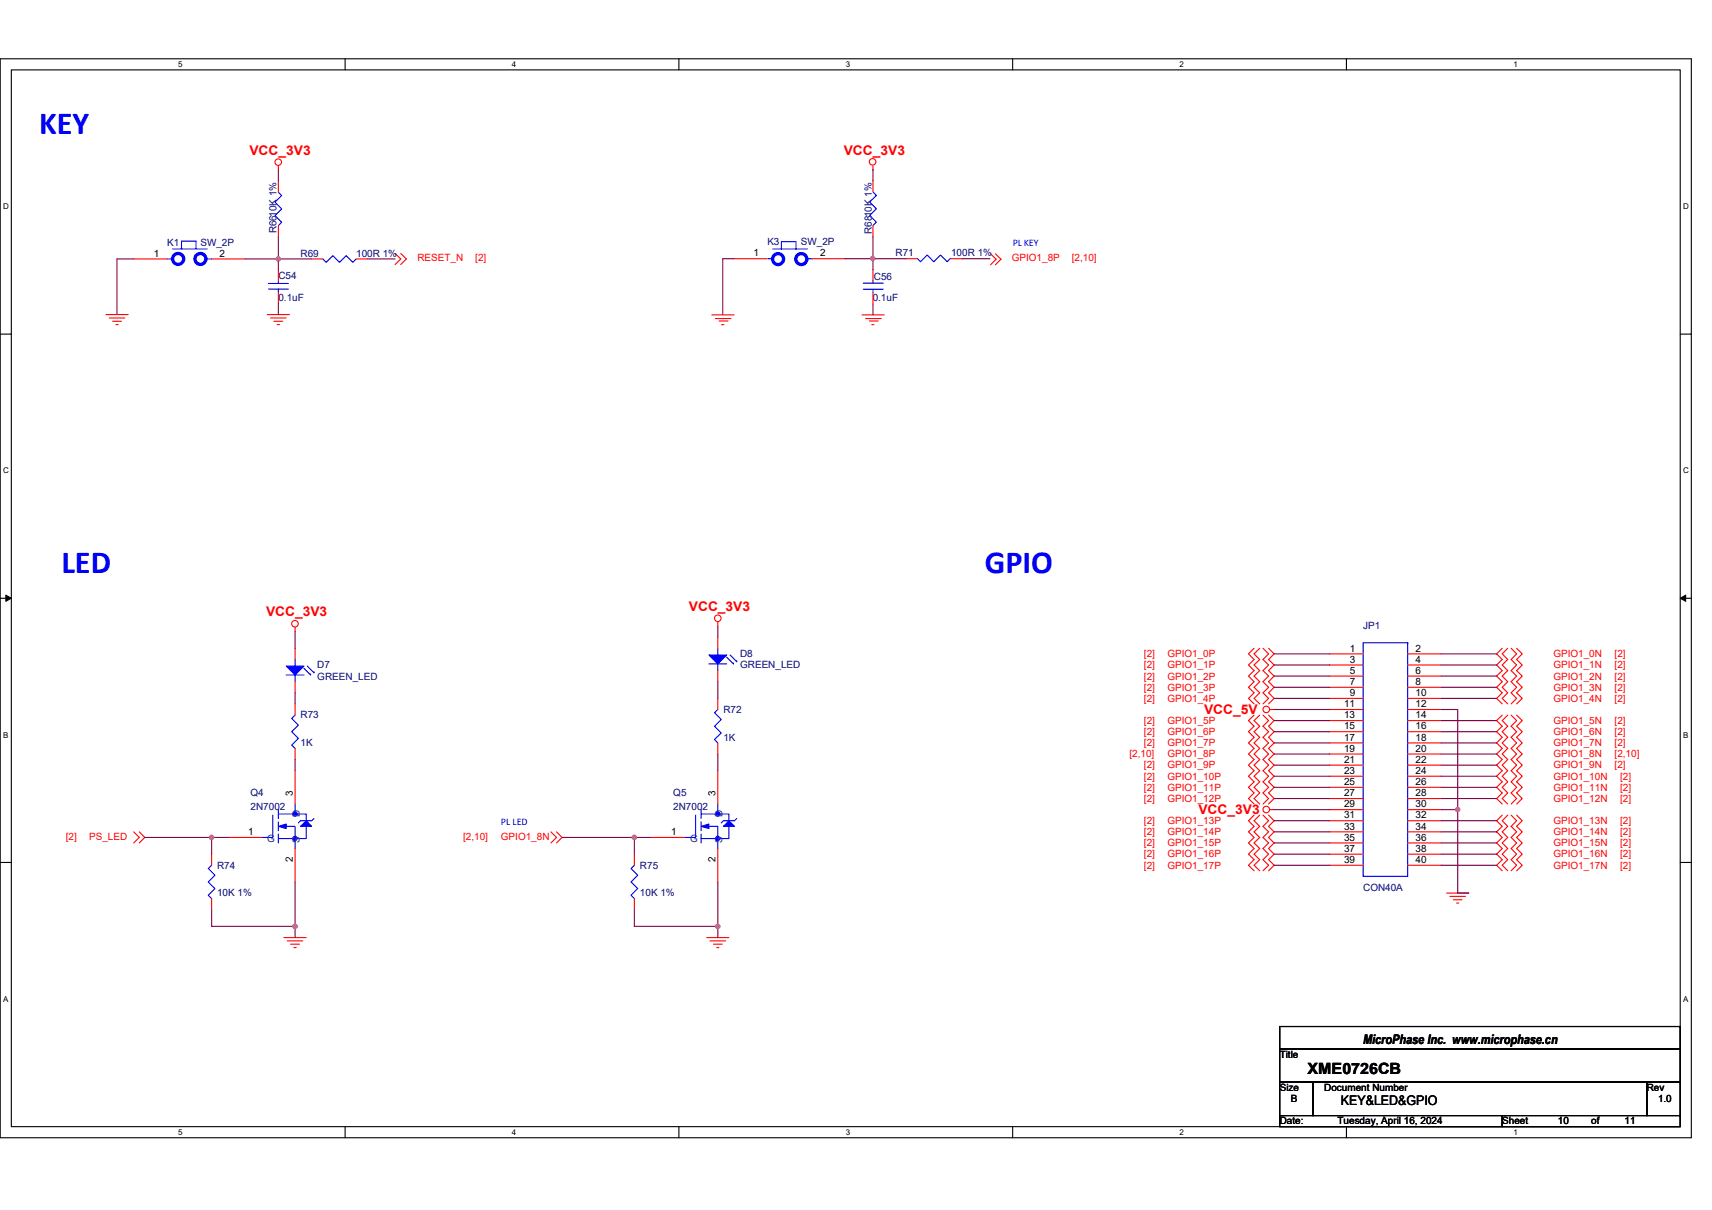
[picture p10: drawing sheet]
<svg xmlns="http://www.w3.org/2000/svg" width="297mm" height="210mm" viewBox="0 0 297 210" stroke-linecap="round" stroke-linejoin="round" font-family="sans-serif">
<path d="M0 10.2h293.5v187.2h-293.5zM2 12.1h289.5v183.4h-289.5z" fill="none" stroke="#000" stroke-width=".19"/>
<g fill="#fff">
<path d="M30.9 10.4h.8v1.6h-.8z"/>
<path d="M30.9 195.7h.8v1.6h-.8z"/>
</g>
<path d="M59.9 10.2v1.9M59.9 195.5v1.9" fill="none" stroke="#000" stroke-width=".19"/>
<g fill="#fff">
<path d="M88.8 10.4h.8v1.6h-.8z"/>
<path d="M88.8 195.7h.8v1.6h-.8z"/>
</g>
<path d="M117.8 10.2v1.9M117.8 195.5v1.9" fill="none" stroke="#000" stroke-width=".19"/>
<g fill="#fff">
<path d="M146.7 10.4h.8v1.6h-.8z"/>
<path d="M146.7 195.7h.8v1.6h-.8z"/>
</g>
<path d="M175.7 10.2v1.9M175.7 195.5v1.9" fill="none" stroke="#000" stroke-width=".19"/>
<g fill="#fff">
<path d="M204.7 10.4h.7v1.6h-.7z"/>
<path d="M204.7 195.7h.7v1.6h-.7z"/>
</g>
<path d="M233.6 10.2v1.9M233.6 195.5v1.9" fill="none" stroke="#000" stroke-width=".19"/>
<g fill="#fff">
<path d="M262.6 10.4h.7v1.6h-.7z"/>
<path d="M262.6 195.7h.7v1.6h-.7z"/>
<path d="M.5 35.1h1v1.5h-1z"/>
<path d="M292 35.1h1v1.5h-1z"/>
<path d="M.5 80.9h1v1.5h-1z"/>
<path d="M292 80.9h1v1.5h-1z"/>
</g>
<path d="M0 58h2M291.5 58h2" fill="none" stroke="#000" stroke-width=".19"/>
<g fill="#fff">
<path d="M.5 126.7h.9v1.6h-.9z"/>
<path d="M292 126.7h.9v1.6h-.9z"/>
</g>
<path d="M0 103.8h2M291.5 103.8h2" fill="none" stroke="#000" stroke-width=".19"/>
<path d="M1 103.3l1 .5-1 .6zM291.5 103.8l1-.5v1.1z" fill="#000" stroke="#000" stroke-width=".17"/>
<g fill="#fff">
<path d="M.5 172.6h.9v1.5h-.9z"/>
<path d="M292 172.6h.9v1.5h-.9z"/>
</g>
<g fill="none" stroke="#000" stroke-width=".19">
<path d="M0 149.7h2M291.5 149.7h2M222 178.1h69.5v3.9h-69.5zM291.5 178.1h.1M222 182h69.5v5.8h-69.5zM222 187.8h5.8v5.8h-5.8zM222 193.6h38.6v1.9h-38.6zM227.8 187.8h.1M227.8 187.8h57.9v5.8h-57.9zM260.6 193.6h30.9v1.9h-30.9zM260.6 193.6h.1M285.7 187.8h5.8v5.8h-5.8z"/>
<path d="M285.7 187.8h.1M291.5 182h.1M291.5 187.8h.1M291.5 193.6h.1"/>
</g>
<g fill="none" stroke="#f00" stroke-width=".19">
<path d="M48.3 28.7v.8M48.3 31.4v2M48.3 39.2v1.9M151.5 28.8v.8M151.5 31.3v2M151.5 39.2v1.9M18.4 54.6h3.8M19 55.2h2.7M19.5 55.8h1.6M20.1 56.3h.4M23.2 44.9h5.8M36.7 44.9h5.8"/>
<path d="M46.4 54.6h3.8M46.9 55.2h2.8M47.5 55.8h1.6M48.1 56.3h.4M48.3 46.9v1.9M48.3 50.7v2M54.1 44.9h1.9M61.8 44.9h1.9M68.6 44l.9 .9-.9 1M69.5 44l1 .9-1 1M123.5 54.6h3.9M124.1 55.3h2.7"/>
<path d="M124.8 55.7h1.5M125.2 56.3h.4M127.3 44.9h5.8M140.9 44.9h5.8M149.6 54.6h3.8M150.2 55.3h2.7M150.8 55.7h1.6M151.3 56.3h.3M151.5 46.8v1.9M151.5 50.8v2M157.2 44.9h1.9M165 44.9h1.9"/>
<path d="M171.9 44.1l.9 .9M172.7 44.1l1 .9M172.8 45l-.9 1M173.7 45l-1 1M51.2 108.8v.8M51.2 118.3v1.9M51.2 112.5v1.9M124.5 107.9v.7M124.5 116.4v1.9M124.5 110.6v1.9M217.6 112.5l-1 1 1 .9-1 1 1 1-1 .9 1 1-1 1 1 .9-1 1 1 1M218.6 112.5l-1 1 1 .9-1 1 1 1-1 .9 1 1-1 1 1 .9-1 1 1 1"/>
<path d="M219.1 112.5l1 1-1 .9 1 1-1 1 1 .9-1 1 1 1-1 .9 1 1-1 1M220.1 112.5l1 1-1 .9 1 1-1 1 1 .9-1 1 1 1-1 .9 1 1-1 1M230.7 113.5h5.8M230.7 115.4h5.8M230.7 117.3h5.8M230.7 119.3h5.8M244.2 113.5h5.8M244.2 115.4h5.8M244.2 117.3h5.8M244.2 119.3h5.8M260.6 112.5l-.9 1 .9 .9-.9 1 .9 1-.9 .9 .9 1-.9 1 .9 .9-.9 1 .9 1M261.6 112.5l-1 1 1 .9-1 1 1 1-1 .9 1 1-1 1 1 .9-1 1 1 1"/>
<path d="M262.2 112.5l.9 1-.9 .9 .9 1-.9 1 .9 .9-.9 1 .9 1-.9 .9 .9 1-.9 1M263.1 112.5l1 1-1 .9 1 1-1 1 1 .9-1 1 1 1-1 .9 1 1-1 1M51.2 133.8v5.7M51.2 129.9v1.9M51.2 122.2v1.9M124.5 133.8v5.7M124.5 128.9v2M124.5 121.2v1.9M217.6 124.1l-1 1 1 .9-1 1 1 1-1 .9 1 1-1 1 1 .9-1 1 1 1-1 .9 1 1-1 .9 1 1-1 1 1 .9M218.6 124.1l-1 1 1 .9-1 1 1 1-1 .9 1 1-1 1 1 .9-1 1 1 1-1 .9 1 1-1 .9 1 1-1 1 1 .9M219.1 124.1l1 1-1 .9 1 1-1 1 1 .9-1 1 1 1-1 .9 1 1-1 1 1 .9-1 1 1 .9-1 1 1 1-1 .9M220.1 124.1l1 1-1 .9 1 1-1 1 1 .9-1 1 1 1-1 .9 1 1-1 1 1 .9-1 1 1 .9-1 1 1 1-1 .9"/>
<path d="M220.3 123.1h.8M230.7 121.2h5.8M230.7 123.1h5.8M230.7 125.1h5.8M230.7 127h5.8M230.7 128.9h5.8M230.7 130.9h5.8M230.7 132.8h5.8M230.7 134.7h5.8M230.7 136.6h5.8M230.7 138.6h5.8M244.2 121.2h5.8"/>
<path d="M244.2 123.1h5.8M244.2 125.1h5.8M244.2 127h5.8M244.2 128.9h5.8M244.2 130.9h5.8M244.2 132.8h5.8M244.2 134.7h5.8M244.2 136.6h5.8M244.2 138.6h5.8M260.6 124.1l-.9 1 .9 .9-.9 1 .9 1-.9 .9 .9 1-.9 1 .9 .9-.9 1 .9 1-.9 .9 .9 1-.9 .9 .9 1-.9 1 .9 .9M261.6 124.1l-1 1 1 .9-1 1 1 1-1 .9 1 1-1 1 1 .9-1 1 1 1-1 .9 1 1-1 .9 1 1-1 1 1 .9M262.2 124.1l.9 1-.9 .9 .9 1-.9 1 .9 .9-.9 1 .9 1-.9 .9 .9 1-.9 1 .9 .9-.9 1 .9 .9-.9 1 .9 1-.9 .9"/>
<path d="M263.1 124.1l1 1-1 .9 1 1-1 1 1 .9-1 1 1 1-1 .9 1 1-1 1 1 .9-1 1 1 .9-1 1 1 1-1 .9M23.2 144.4l1 .9-1 1M24.2 144.4l.9 .9-.9 1M36.7 155.9v2M36.7 148.2v2M39.6 145.3h5.8M51.2 147.3v5.8M95.6 144.4l1 .9-1 1M96.6 144.4l.9 .9-.9 1M110.1 155.9v2M110.1 148.2v2M113 145.3h5.8"/>
<path d="M124.5 147.3v5.8M217.6 141.5l-1 .9 1 1-1 1 1 .9-1 1 1 1-1 .9 1 1-1 1 1 .9M218.6 141.5l-1 .9 1 1-1 1 1 .9-1 1 1 1-1 .9 1 1-1 1 1 .9M219.1 141.5l1 .9-1 1 1 1-1 .9 1 1-1 1 1 .9-1 1 1 1-1 .9M220.1 141.5l1 .9-1 1 1 1-1 .9 1 1-1 1 1 .9-1 1 1 1-1 .9M220.3 140.5h.8M230.7 140.5h5.8M230.7 142.4h5.8M230.7 144.4h5.8M230.7 146.3h5.8M230.7 148.2h5.8M230.7 150.2h5.8"/>
<path d="M244.2 140.5h5.8M244.2 142.4h5.8M244.2 144.4h5.8M244.2 146.3h5.8M244.2 148.2h5.8M244.2 150.2h5.8M251 155h3.8M251.6 155.6h2.7M252.2 156.1h1.5M252.7 156.7h.4M260.6 141.5l-.9 .9 .9 1-.9 1 .9 .9-.9 1 .9 1-.9 .9 .9 1-.9 1 .9 .9M261.6 141.5l-1 .9 1 1-1 1 1 .9-1 1 1 1-1 .9 1 1-1 1 1 .9"/>
<path d="M262.2 141.5l.9 .9-.9 1 .9 1-.9 .9 .9 1-.9 1 .9 .9-.9 1 .9 1-.9 .9M263.1 141.5l1 .9-1 1 1 1-1 .9 1 1-1 1 1 .9-1 1 1 1-1 .9M49.3 162.7h3.8M49.8 163.3h2.7M50.4 163.9h1.6M51 164.4h.4M122.6 162.7h3.9M123.2 163.3h2.7M123.8 163.9h1.5M124.4 164.4h.3"/>
<circle cx="48.3" cy="28.1" r=".57"/>
<circle cx="151.4" cy="28.1" r=".57"/>
<circle cx="51.2" cy="108.2" r=".57"/>
<circle cx="124.5" cy="107.3" r=".57"/>
<circle cx="219.7" cy="123.1" r=".57"/>
<circle cx="219.7" cy="140.5" r=".57"/>
</g>
<g fill="none" stroke="#00f" stroke-width=".57">
<circle cx="30.9" cy="44.9" r=".96"/>
<circle cx="34.8" cy="44.9" r=".95"/>
<circle cx="135" cy="45" r=".95"/>
<circle cx="139" cy="45" r=".96"/>
</g>
<g fill="none" stroke="#00f" stroke-width=".19">
<path d="M48.3 33.4l.6 .6-1.2 1.1 1.2 1.2-1.2 1.1 1.2 1.2-.6 .6M151.5 33.3l.6 .6-1.2 1.2 1.2 1.1-1.2 1.2 1.2 1.1-.6 .6M29 44.9h.9M29.9 43.2h6M31.5 43.2v-1.4h2.5v1.4M35.7 44.9h1M46.6 50.2h3.4M46.6 49.2h3.4M48.3 48.8v.4M48.3 50.2v.5M56 44.9l.6 .6 1.2-1.1 1.1 1.1 1.2-1.1 1.1 1.1 .6-.6M133.2 44.9h1"/>
<path d="M134.1 43.2h6M135.6 43.3v-1.4h2.5v1.4M140 44.9h1M149.8 50.2h3.4M149.8 49.1h3.4M151.5 48.7v.4M151.5 50.2v.6M159.1 44.8l.6 .6 1.2-1.1 1.1 1.1 1.2-1.1 1.1 1.1 .6-.6M49.7 117.1h3M51.2 114.4v1.2M51.2 117.1v1.2M52.7 116l1.2 1.1v-.2"/>
<path d="M53.3 115.6l1.2 1.2v-.2M123 115.2h3.1M124.5 112.5v1.2M124.5 115.2v1.2M126.1 114l1.2 1.2v-.2M126.7 113.7l1.1 1.1v-.2M236.5 111.5h7.7v40.6h-7.7zM244.2 111.5h.1M51.2 139.5v1.8M51.2 124.1l-.6 .6 1.2 1.1-1.2 1.2 1.2 1.1-1.2 1.2 .6 .6M124.5 139.5v1.8M124.5 123.1l-.5 .6 1.1 1.2-1.1 1.1 1.1 1.2-1.1 1.1 .5 .6"/>
<path d="M36.7 150.2l-.6 .5 1.2 1.2-1.2 1.2 1.2 1.1-1.2 1.2 .6 .5M47.3 141.5v3.8h-1.9M48.3 144.7v1.6M48.3 142.6v1.6M48.3 140.5v1.5M48.3 141.3h4.8v1.1M49.3 143.4h1.9v3.9M53.1 143.4v2.1h-4.8M54.5 142l-.4 .4h-1.9l-.4 .4M110.1 150.2l-.6 .5 1.2 1.2-1.2 1.2 1.2 1.1-1.2 1.2 .6 .5M120.7 141.5v3.8h-1.9M121.6 141.3h4.9v1.1"/>
<path d="M121.6 144.7v1.6M121.6 142.6v1.6M121.6 140.5v1.5M122.6 143.4h1.9v3.9M126.5 143.4v2.1h-4.9M127.8 142l-.4 .4h-1.9l-.4 .4"/>
</g>
<g fill="#00f" stroke="#00f" stroke-width=".19">
<path d="M126.5 142.4l.9 1h-1.9z" fill-rule="evenodd"/>
<path d="M121.6 143.4l1.4-.4v.8z" fill-rule="evenodd"/>
<path d="M123 113.7h3.1l-1.6 1.5z" fill-rule="evenodd"/>
<path d="M53.1 142.4l1 1h-1.9z" fill-rule="evenodd"/>
<path d="M48.3 143.4l1.4-.4v.8z" fill-rule="evenodd"/>
<path d="M49.7 115.6h3l-1.5 1.5z" fill-rule="evenodd"/>
<circle cx="124.5" cy="141.3" r=".38"/>
<circle cx="124.5" cy="145.5" r=".38"/>
<circle cx="51.2" cy="141.3" r=".38"/>
<circle cx="51.2" cy="145.5" r=".38"/>
</g>
<g fill="none" stroke="#800040" stroke-width=".19">
<path d="M48.3 29.5v1.9M151.5 29.4v2M23.2 44.9h-2.9v9.7M42.5 44.9h5.8M48.3 41.1v3.8M48.3 44.9v2M48.3 52.7v1.9M48.3 44.9h5.8M63.7 44.9h4.9M127.3 44.9h-1.9v9.7M146.6 44.9h4.8M151.5 41.1v3.8"/>
<path d="M151.5 52.7v2M157.2 44.9h-5.7v1.9M166.9 44.9h4.9M51.2 109.6v2.9M124.5 118.3v2.9M124.5 108.6v2M221.1 115.4h9.6M221.1 117.3h9.6M221.1 113.5h9.6M221.1 119.3h9.6M250 115.4h9.7M250 113.5h9.7"/>
<path d="M250 119.3h9.7M250 117.3h9.7M51.2 120.2v2M51.2 131.8v2M124.5 130.9v2.9M221.1 123.1h9.6M221.1 128.9h9.6M221.1 121.2h9.6M221.1 138.6h9.6M221.1 136.6h9.6M221.1 134.7h9.6M221.1 132.8h9.6"/>
<path d="M221.1 130.9h9.6M221.1 127h9.6M221.1 125.1h9.6M250 121.2h9.7M250 132.8h9.7M250 130.9h9.7M250 128.9h9.7M250 127h9.7M250 125.1h9.7M250 138.6h9.7M250 136.6h9.7M250 134.7h9.7"/>
<path d="M250 123.1h2.9v17.4M25.1 145.3h11.6M36.7 145.3h2.9M36.7 157.9v2.9h14.5M36.7 145.3v2.9M51.2 153.1v7.7M97.5 145.3h12.6M110.1 145.3v2.9M110.1 157.9v2.9h14.4v1.9M110.1 145.3h2.9M124.5 153.1v7.7M221.1 150.2h9.6"/>
<path d="M221.1 148.2h9.6M221.1 146.3h9.6M221.1 140.5h9.6M221.1 144.4h9.6M221.1 142.4h9.6M250 150.2h9.7M250 148.2h9.7M250 146.3h9.7M250 144.4h9.7M250 142.4h9.7M250 140.5h2.9M252.9 140.5v14.5h1.9"/>
<path d="M51.2 160.8v1.9"/>
</g>
<g fill="#f0f" stroke="#f0f" stroke-width=".19">
<circle cx="151.4" cy="44.9" r=".38"/>
<circle cx="36.7" cy="145.3" r=".38"/>
<circle cx="51.2" cy="160.8" r=".38"/>
<circle cx="110" cy="145.3" r=".38"/>
<circle cx="124.5" cy="160.8" r=".38"/>
<circle cx="48.3" cy="44.9" r=".38"/>
<circle cx="252.9" cy="140.5" r=".38"/>
</g>
<g font-size="5.6" fill="#00f">
<text x="6.8" y="23.2">KEY</text>
<text x="10.6" y="99.5">LED</text>
<text x="170.9" y="99.5">GPIO</text>
</g>
<text font-size="2.7" x="226.9" y="186.4">XME0726CB</text>
<g font-size="2.3" fill="#f00">
<text x="43.3" y="26.8">VCC_3V3</text>
<text x="146.4" y="26.9">VCC_3V3</text>
<text x="46.2" y="106.9">VCC_3V3</text>
<text x="119.5" y="106">VCC_3V3</text>
<text x="208.9" y="123.9">VCC_5V</text>
<text x="207.9" y="141.3">VCC_3V3</text>
</g>
<g font-size="2.3">
<text x="236.5" y="181.1">MicroPhase Inc. www.microphase.cn</text>
<text x="232.6" y="191.8">KEY&amp;LED&amp;GPIO</text>
</g>
<g font-size="1.7" fill="#000080">
<text x="48" y="40.5" transform="rotate(-90 48 40.5)">R6610K 1%</text>
<text x="151.3" y="40.6" transform="rotate(-90 151.3 40.6)">R6810K 1%</text>
<text x="29" y="42.6">K1</text>
<text x="34.8" y="42.6">SW_2P</text>
<text x="52.2" y="44.6">R69</text>
<text x="61.8" y="44.6">100R 1%</text>
<text x="133.1" y="42.6">K3</text>
<text x="138.9" y="42.6">SW_2P</text>
<text x="155.4" y="44.5">R71</text>
<text x="165" y="44.5">100R 1%</text>
<text x="48.3" y="48.4">C54</text>
<text x="48.3" y="52.3">0.1uF</text>
<text x="151.4" y="52.3">0.1uF</text>
<text x="151.6" y="48.5">C56</text>
<text x="236.5" y="109.2">JP1</text>
<text x="55.1" y="116">D7</text>
<text x="55.1" y="117.9">GREEN_LED</text>
<text x="128.4" y="114">D8</text>
<text x="128.4" y="116">GREEN_LED</text>
<text x="52.2" y="124.7">R73</text>
<text x="125.5" y="123.7">R72</text>
<text x="52.2" y="129.5">1K</text>
<text x="125.5" y="128.5">1K</text>
<text x="43.5" y="138.2">Q4</text>
<text x="43.5" y="140.5">2N7002</text>
<text x="116.8" y="138.2">Q5</text>
<text x="116.8" y="140.5">2N7002</text>
<text x="37.7" y="150.7">R74</text>
<text x="37.7" y="155.6">10K 1%</text>
<text x="111" y="150.7">R75</text>
<text x="111" y="155.6">10K 1%</text>
<text x="236.5" y="154.6">CON40A</text>
</g>
<g font-size="1.7">
<text x="26.7" y="44.5">1</text>
<text x="38.1" y="44.5">2</text>
<text x="130.7" y="44.5">1</text>
<text x="142.3" y="44.5">2</text>
<text x="234.2" y="113.1">1</text>
<text x="245.6" y="113.1">2</text>
<text x="234.2" y="115">3</text>
<text x="234.2" y="116.9">5</text>
<text x="234.2" y="118.9">7</text>
<text x="245.6" y="115">4</text>
<text x="245.6" y="116.9">6</text>
<text x="245.6" y="118.9">8</text>
<text x="233.2" y="122.7">11</text>
<text x="233.2" y="124.7">13</text>
<text x="234.2" y="120.8">9</text>
<text x="245.6" y="120.8">10</text>
<text x="245.6" y="122.7">12</text>
<text x="245.6" y="124.7">14</text>
<text x="233.2" y="126.6">15</text>
<text x="233.2" y="128.5">17</text>
<text x="233.2" y="130.5">19</text>
<text x="245.6" y="126.6">16</text>
<text x="245.6" y="128.5">18</text>
<text x="245.6" y="130.5">20</text>
<text x="233.2" y="132.4">21</text>
<text x="233.2" y="134.3">23</text>
<text x="233.2" y="136.2">25</text>
<text x="245.6" y="132.4">22</text>
<text x="245.6" y="134.3">24</text>
<text x="245.6" y="136.2">26</text>
<text x="50.8" y="138.2" transform="rotate(-90 50.8 138.2)">3</text>
<text x="124.1" y="138.2" transform="rotate(-90 124.1 138.2)">3</text>
<text x="233.2" y="138.2">27</text>
<text x="233.2" y="140.1">29</text>
<text x="233.2" y="142">31</text>
<text x="233.2" y="144">33</text>
<text x="245.6" y="138.2">28</text>
<text x="245.6" y="140.1">30</text>
<text x="245.6" y="142">32</text>
<text x="245.6" y="144">34</text>
<text x="43.1" y="144.9">1</text>
<text x="50.8" y="149.6" transform="rotate(-90 50.8 149.6)">2</text>
<text x="116.4" y="144.9">1</text>
<text x="124.1" y="149.6" transform="rotate(-90 124.1 149.6)">2</text>
<text x="233.2" y="145.9">35</text>
<text x="233.2" y="147.8">37</text>
<text x="233.2" y="149.8">39</text>
<text x="245.6" y="145.9">36</text>
<text x="245.6" y="147.8">38</text>
<text x="245.6" y="149.8">40</text>
<text x="222" y="183.6">Title</text>
<text x="222" y="189.3">Size</text>
<text x="224" y="191.3">B</text>
<text x="229.8" y="189.3">Document Number</text>
<text x="285.7" y="189.3">Rev</text>
<text x="287.7" y="191.3">1.0</text>
<text x="222" y="195.1">Date:</text>
<text x="232.1" y="195.1">Tuesday, April 16, 2024</text>
<text x="260.6" y="195.1">Sheet</text>
<text x="270.3" y="195.1">10</text>
<text x="276.1" y="195.1">of</text>
<text x="281.9" y="195.1">11</text>
</g>
<g font-size="1.7" fill="#f00">
<text x="72.4" y="45.3">RESET_N</text>
<text x="82.5" y="45.3">[2]</text>
<text x="175.5" y="45.3">GPIO1_8P</text>
<text x="186" y="45.3">[2,10]</text>
<text x="198.5" y="116">[2]</text>
<text x="198.5" y="114">[2]</text>
<text x="198.5" y="117.9">[2]</text>
<text x="198.5" y="119.8">[2]</text>
<text x="202.5" y="116">GPIO1_1P</text>
<text x="202.5" y="114">GPIO1_0P</text>
<text x="202.5" y="117.9">GPIO1_2P</text>
<text x="202.5" y="119.8">GPIO1_3P</text>
<text x="269.5" y="114">GPIO1_0N</text>
<text x="269.5" y="116">GPIO1_1N</text>
<text x="269.5" y="117.9">GPIO1_2N</text>
<text x="269.5" y="119.8">GPIO1_3N</text>
<text x="280.1" y="114">[2]</text>
<text x="280.1" y="116">[2]</text>
<text x="280.1" y="117.9">[2]</text>
<text x="280.1" y="119.8">[2]</text>
<text x="198.5" y="121.8">[2]</text>
<text x="198.5" y="125.6">[2]</text>
<text x="202.5" y="121.8">GPIO1_4P</text>
<text x="202.5" y="125.6">GPIO1_5P</text>
<text x="269.5" y="121.8">GPIO1_4N</text>
<text x="269.5" y="125.6">GPIO1_5N</text>
<text x="280.1" y="121.8">[2]</text>
<text x="280.1" y="125.6">[2]</text>
<text x="196" y="131.4">[2,10]</text>
<text x="198.5" y="127.6">[2]</text>
<text x="198.5" y="129.5">[2]</text>
<text x="202.5" y="131.4">GPIO1_8P</text>
<text x="202.5" y="127.6">GPIO1_6P</text>
<text x="202.5" y="129.5">GPIO1_7P</text>
<text x="269.5" y="131.4">GPIO1_8N</text>
<text x="269.5" y="129.5">GPIO1_7N</text>
<text x="269.5" y="127.6">GPIO1_6N</text>
<text x="280.1" y="131.4">[2,10]</text>
<text x="280.1" y="129.5">[2]</text>
<text x="280.1" y="127.6">[2]</text>
<text x="198.5" y="133.3">[2]</text>
<text x="198.5" y="135.3">[2]</text>
<text x="198.5" y="137.2">[2]</text>
<text x="202.5" y="133.3">GPIO1_9P</text>
<text x="202.5" y="135.3">GPIO1_10P</text>
<text x="202.5" y="137.2">GPIO1_11P</text>
<text x="269.5" y="133.3">GPIO1_9N</text>
<text x="269.5" y="137.2">GPIO1_11N</text>
<text x="269.5" y="135.3">GPIO1_10N</text>
<text x="280.1" y="133.3">[2]</text>
<text x="281.1" y="137.2">[2]</text>
<text x="281.1" y="135.3">[2]</text>
<text x="198.5" y="143">[2]</text>
<text x="198.5" y="139.2">[2]</text>
<text x="202.5" y="143">GPIO1_13P</text>
<text x="202.5" y="139.2">GPIO1_12P</text>
<text x="269.5" y="139.2">GPIO1_12N</text>
<text x="269.5" y="143">GPIO1_13N</text>
<text x="281.1" y="139.2">[2]</text>
<text x="281.1" y="143">[2]</text>
<text x="11.4" y="145.7">[2]</text>
<text x="15.5" y="145.7">PS_LED</text>
<text x="80.3" y="145.7">[2,10]</text>
<text x="86.9" y="145.7">GPIO1_8N</text>
<text x="198.5" y="148.8">[2]</text>
<text x="198.5" y="146.9">[2]</text>
<text x="198.5" y="144.9">[2]</text>
<text x="202.5" y="148.8">GPIO1_16P</text>
<text x="202.5" y="146.9">GPIO1_15P</text>
<text x="202.5" y="144.9">GPIO1_14P</text>
<text x="269.5" y="148.8">GPIO1_16N</text>
<text x="269.5" y="144.9">GPIO1_14N</text>
<text x="269.5" y="146.9">GPIO1_15N</text>
<text x="281.1" y="148.8">[2]</text>
<text x="281.1" y="144.9">[2]</text>
<text x="281.1" y="146.9">[2]</text>
<text x="198.5" y="150.7">[2]</text>
<text x="202.5" y="150.7">GPIO1_17P</text>
<text x="269.5" y="150.7">GPIO1_17N</text>
<text x="281.1" y="150.7">[2]</text>
</g>
<g font-size="1.7" fill="#00f">
<text x="175.7" y="42.6">PLKEY</text>
<text x="86.9" y="143.1">PL LED</text>
</g>
<g font-size="1.7" fill="#004080">
<text x="52" y="141.8" transform="rotate(-90 52 141.8)">D</text>
<text x="125.3" y="141.8" transform="rotate(-90 125.3 141.8)">D</text>
<text x="46.4" y="146.1">G</text>
<text x="52" y="146.3" transform="rotate(-90 52 146.3)">S</text>
<text x="119.7" y="146.1">G</text>
<text x="125.3" y="146.3" transform="rotate(-90 125.3 146.3)">S</text>
</g>
<g font-size="1.4">
<text x="30.9" y="11.7">5</text>
<text x="88.8" y="11.7">4</text>
<text x="146.7" y="11.7">3</text>
<text x="204.7" y="11.7">2</text>
<text x="262.6" y="11.7">1</text>
<text x=".5" y="36.3">D</text>
<text x="292" y="36.3">D</text>
<text x=".5" y="82.1">C</text>
<text x="292" y="82.1">C</text>
<text x=".5" y="128">B</text>
<text x="292" y="128">B</text>
<text x=".5" y="173.8">A</text>
<text x="292" y="173.8">A</text>
<text x="30.9" y="197">5</text>
<text x="88.8" y="197">4</text>
<text x="146.7" y="197">3</text>
<text x="204.7" y="197">2</text>
<text x="262.6" y="197">1</text>
</g>
</svg>
